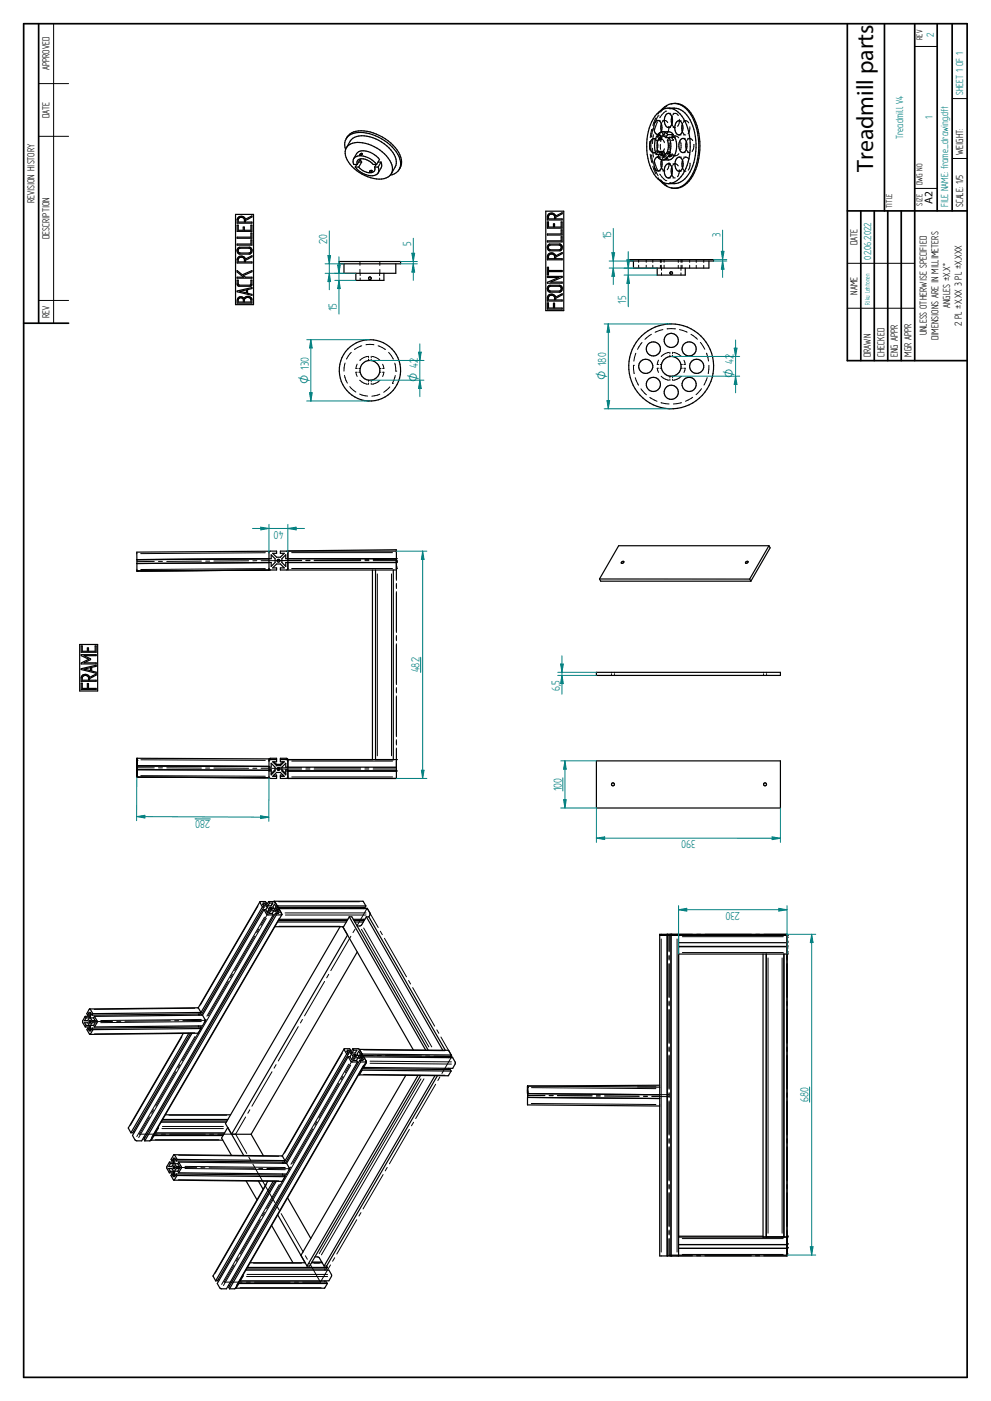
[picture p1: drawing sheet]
<svg xmlns="http://www.w3.org/2000/svg" width="420mm" height="594mm" viewBox="0 0 420 594" stroke-linecap="round" stroke-linejoin="round" font-family="sans-serif">
<g fill="none" stroke="#000" stroke-width=".72">
<path d="M10 10.1h400v574h-400zM16.4 10.1v127M359.2 10.1v142.8h50.8M375 10.1v79.3M387.8 10.1v142.8M397.3 10.1v79.3M403.7 10.1v79.3M359.2 89.4h50.8M365 89.4v63.5M370.7 89.4v63.5M376.4 89.4v63.5M382.1 89.4v63.5"/>
<path d="M10 137.1h19.1"/>
</g>
<g fill="none" stroke="#000" stroke-width=".42">
<path d="M22.7 10.1v127M387.9 19.7h9.4M16.4 35.5h12.7M16.4 57.8h12.7M403.7 41.8h6.3M387.9 79.9h9.4M403.7 67.2h6.3M359.2 111.7h28.6M16.4 127.4h12.7M359.2 130.7h28.6M65.4 238.1h-7.3M67.2 238.1h1.7"/>
<path d="M85.4 237.9l-14.7 .2M87.2 237.9h1.7M105.4 237.8l-14.7 .1M108.9 237.8h-1.7M112.5 234.4l-52.9 .4M118.1 237.7l-7.4 .1M118.1 237.7h9.8M123.7 234.3h42.7M127.9 237.6l-9.8 .1M129.7 237.7h1.7M131.4 237.6h-1.7M133.2 237.7h19.8"/>
<path d="M152.9 237.3l-19.7 .3M154.7 237.3h1.7M154.7 237.7h1.7M158.2 237.3l9.9-.1v8.9M158.2 237.7h9.9M112.5 241.1l-52.8 .4M112.5 241.7l-52.8 .4M123.7 241.1h42.7M160 243.4v77.1M166 243.4v77.1M168.1 240.5h.1M168.1 247.4v2.2"/>
<path d="M168.1 250.9v17.3M168.1 269.5v2.2M168.1 273v17.3M168.1 291.6v2.2M168.1 295.1v17.3M168.1 313.7v2.2M168.1 317.2v8.9h-9.9M58.1 325.6h7.3M59.7 328.9l52.8 .3M59.7 329.5l52.8 .3M59.7 322.2l52.8 .2M67.2 325.6h1.7"/>
<path d="M70.7 325.6l14.7 .1M87.2 325.7h1.7M90.7 325.7l14.7 .1M107.2 325.8h1.7M110.7 325.8h7.4M114.7 321.8v.2M118.1 325.9l9.8 .2M121.4 321.8v.2M123.7 322.1h42.8M123.7 322.7h42.8M123.7 329.5h42.8M127.9 325.6l-9.8 .1"/>
<path d="M129.7 326.1h1.7M129.7 325.6h1.7M133.2 326.1h19.7M133.2 325.6h19.8M154.7 326.1h1.7M154.7 325.6h1.7M158.2 325.6h9.9M107.9 397l-8.4 14.6M109.4 384.2l-24.4 41.9M109.7 394l-.9 1.5M112.1 388.9l-24.4 42M112.9 389.4l-54.1 93"/>
<path d="M118.1 382.4h34.3M118.2 392.8h25.9M118.4 389.4l-54.1 93M120.9 387.1h34.3M121 388h34.2M122.4 385.1h-7.5l-4.3 7.3M124.2 385.1h1.7M127.7 385.1h15.1M144.7 385.1h1.6M148.1 385.1h7.6M148.8 397l-8.5 14.6M150.5 394l-.9 1.5"/>
<path d="M153.2 394.1l28.6 49.8M154.2 393.5l28.8 50.4M155.7 385.1l-4.3 7.4M155.7 385.1l4.7 8.2M161.2 394.9l.9 1.4M163 397.9l9.3 16.3M280.3 396.3v.1M280.3 398.2v132.7M283.7 396.6h50M287.1 396.3v.1M287.1 398.2v132.7M289.3 397.2h42.8"/>
<path d="M293.6 396.2h-9.9v7.4M295.4 396.2h1.7M298.9 396.2h19.7M320.3 396.2h1.8M323.9 396.2h9.8v7.4M333.7 396.8h.1M96.8 416.2l-8.5 14.5M98.6 413.1l-.9 1.5M137.6 416.2l-8.5 14.6M139.4 413.2l-.9 1.4M173.2 415.8l.9 1.5M175 418.8l9.3 16.3"/>
<path d="M283.7 405v2.1M283.7 408.5v14.6M289.3 403.9h42.8M325.6 406.2v116.7M331.6 406.2v116.7M333.7 405.1v2M333.7 408.6v14.4M47.7 433.1l-9.6 .1M49.5 433.1h1.7M72.2 432.8l-19.2 .2M75.7 432.8h-1.7M77.1 439.6l-21.8 37.6"/>
<path d="M82.6 427.5l-42.6 .5M82.6 438l-42.6 .4M82.7 439.5l-24.7 42.4M85.2 435.2l-.2 .3M85.3 432.3l-42.6 .5M85.3 433.2l-42.6 .4M85.6 435.3l-8.4 14.6M87.2 432.7l-9.7 .1M87.4 432.3l-.8 1.4M126.4 435.3l-8.4 14.6M128.2 432.3l-.8 1.5M185.2 436.7l.9 1.5"/>
<path d="M186.9 439.7l4.7 8.2M283.7 424.5v2.1M283.7 428v14.5M333.7 424.5v2M333.7 428v14.4M74.5 454.5l-8.5 14.5M76.3 451.4l-.9 1.5M115.3 454.5l-8.5 14.6M117.1 451.5l-.9 1.4M143.7 459.4l-8.5 14.7M145.1 446.5l-24.5 42.5M145.4 456.4l-.8 1.5"/>
<path d="M147.9 451.3l-24.5 42.4M148.7 451.7l-54 93.4M154.1 451.7l-53.9 93.4M154.1 455.6l34.5 .4M154.1 445.2l34.6 .3M156.9 450l34.5 .3M156.9 450.9l34.5 .3M158.2 447.6l-7.6-.1-4.3 7.4M159.9 447.6h1.8M163.4 447.7l15.3 .1M178.5 457.5l-43.2 74.1M179.7 457.5l-43.4 74.6"/>
<path d="M180.5 447.8h1.7M184 447.8l7.6 .1M184.7 459.8l-8.5 14.5M186.5 456.7l-.9 1.5M191.6 447.9l-4.2 7.3M283.7 443.9v2.1M283.7 447.4v14.5M333.7 443.9v2.1M333.7 447.4v14.5M63.4 473.6l-4.3 7.3h7.5M65.1 470.6l-.8 1.4M68.7 478.6h26"/>
<path d="M68.9 477.7h25.8M71.6 472.9h24.5M104.1 473.6l-4.2 7.3M105.9 470.6l-.8 1.5M132.6 478.7l-8.5 14.6M134.3 475.6l-.8 1.5M173.6 478.9l-8.5 14.6M175.3 475.9l-.8 1.5M223.7 461.2h.1M225.3 467.9l52.8 .5M225.3 461.2l52.8 .4M231 464.5h-7.3l7.3 .1"/>
<path d="M232.8 464.6h1.7M234.5 464.5h-1.7M236.3 464.6l14.7 .2M251 464.4l-14.7 .1M252.8 464.4h1.7M252.8 464.8h1.7M256.3 464.8l14.7 .1M271 464.2l-14.7 .1M272.8 464.2h1.7M272.8 464.9l1.7 .1M276.3 465h7.4M278.1 460.9h-7.8"/>
<path d="M283.7 463.3v2.1M283.7 466.8v14.6M283.7 464.2h-7.4M333.7 463.4v2M333.7 466.8v14.5M65.9 483.3h26.9M68.5 480.9h1.6M71.9 480.9h15.1M73.8 495l9.6 .2M75.7 489.9l42.5 .4M78.4 494.6l42.5 .5M78.4 495.5l42.5 .5"/>
<path d="M85.2 495.2h1.7M88.7 495.2l19.2 .2M88.9 480.9h1.7M92.3 480.9h7.6M99.9 480.9l4.7 8.2M105.5 490.7l.8 1.4M107.2 493.7l9.4 16.3M109.7 495.4h1.7M113.2 495.5l9.6 .1M120.9 498l-.2 .3M121.5 497.9l-8.5 14.7M123.2 494.9l-.8 1.4"/>
<path d="M162.4 498.1l-8.5 14.5M164.2 495l-.9 1.5M283.7 482.7v2.2M283.7 486.2v14.6M333.7 482.8v2M333.7 486.3v14.4M75.6 500.3l42.6 .4M110.4 517.1l-8.5 14.7M112.1 514.1l-.8 1.5M112.9 502.3l-21.7 37.6M117.5 511.6l.8 1.5M118.4 502.3l-24.4 42.3"/>
<path d="M119.2 514.6l9.4 16.3M151.3 517.2l-8.5 14.6M153 514.2l-.8 1.4M283.7 502.2v2.1M283.7 505.7v14.5M333.7 502.2v2M333.7 505.7v14.5M99.3 536.4l-4.3 7.3h7.6M101 533.3l-.8 1.5M107.5 535.6h20.3M129.5 532.5l.8 1.5M131.2 535.5l4.6 8.2"/>
<path d="M133.1 535.6h2.4M140.1 536.4l-4.3 7.3M141.9 533.3l-.9 1.5M283.7 525.1v7.4h9.9M283.7 532.2h9.8M283.7 521.6v2.1M289.3 531.9h42.8M289.3 525.2h42.8M295.3 532.2h1.7M295.4 532.5h1.7M298.8 532.2h19.7M298.9 532.5h19.7"/>
<path d="M320.3 532.2h1.7M320.3 532.5h1.8M323.8 532.2h9.9M333.7 524.8h.1M333.7 531.6h.1M333.7 521.6v2M333.7 525.1v7.4h-9.8M101.8 546h34.3M104.4 543.7h1.7M104.5 541.3h34.4M104.7 540.4h34.2M107.9 543.7h15.1"/>
<path d="M124.8 543.7h1.7M128.3 543.7h7.5"/>
</g>
<g fill="none" stroke="#000" stroke-width=".51">
<path d="M58 237.3l.1 4.8 55.9-.4v-3.2M114 236.9v-3.2l-56 .4v3.2M114 236.9v1.6M114 234.3l.7-.6h2.6v.9h-1.7l1.7 1.7h1.6l1.6-1.7h-1.6v-.9h2.5l.6 .6M114 236.9l-56 .4M114 238.5l-56 .5M114 236.9h1v-1.6l1.6 1.6v1.6l-1.6 1.7v-1.7h-1M122 233.7h46.1v7.5M168 233.7v-.6l-46 .5v8.1h46.1M168.1 237.9v2.6M168.1 236.9h-46.9v-1.6l-1.7 1.6v1.6l1.7 1.7v-1.7h46.9M114 241.1l.7 .6h2.6v-.9h-1.7l1.7-1.6h1.6l1.6 1.6h-1.6v.9h2.5l.6-.6"/>
<path d="M157.9 241.7v80.4h-35.9M159.2 241.7v80.4h.8M166.8 241.7v80.4M58 323.1v4.9v-1.6M58 321.5v3.3v-1.7M58.1 328.9v.6M58.1 323.1l-.1 6.4v-2.5M58.1 321.5v2.6zM58.1 324.9l-.1 1.2zM58.1 326.4l55.9 .2M58.1 321.5l55.9 .3v8l-56-.3v-3.1M58.1 321.5v3.3l55.9 .2"/>
<path d="M114 325.3h1v-1.6l1.6 1.6v1.6l-1.6 1.7v-2.2h-1M114 322.2l.7-.7h2.6v1.5h-1.7l1.7 1.7M114 326.9h1M116.2 328.7h1.1v1.4h-2.6l-.7-.6M116.2 323l1.1 1.1M116.6 326.4l-1.6 1.6M117.3 324.7h1.6M117.3 322.1h-2.6l-.7 .6M117.3 329.2h-1.7l1.7-1.6h1.6l1.6 1.6h-1.6M117.3 324.1h1.6M117.3 324.1v.6M117.5 325.8l.6 .3 .5-.3"/>
<path d="M117.6 325.8l.5-.3 .5 .3M118.6 325.8a.59 .59 0 0 1-.5 .9 .59 .59 0 0 1-.5-.9M118.9 322.1h2.5l.6 .6M118.9 324.1v.6M119.5 326.4l1.7 1.6M120 328.7h-1.1v1.4h2.5l.6-.6M120 323l-1.1 1.1M122 322.2l-.6-.7h-2.5v1.5h1.6l-1.6 1.7M122 322.1v4.8h46.1h-46.9M122 326.9v3.2M122 330.1h46.1M166 322.1h.6"/>
<path d="M168.1 322.1h-46.1M168.1 322.7v2.6h-46.9v-1.6l-1.7 1.6v1.6l1.7 1.7v-2.2h.8M168.1 326.1v4M110.2 382.4l-26.2 45M110.2 382.4l1.1 2.2M110.2 382.4l2.4-.1 .3 .6M111.3 384.6l-26.1 44.7M111.3 384.6h.7M111.9 385.7h.7M111.9 385.7l-26 44.8M111.9 385.7l1.3 2.1 2.6 .2M112 384.6l-26.7 45.9"/>
<path d="M112.9 382.9h-1.3l2 1.2M112.9 382.9l-.3 .6M113.4 384.6l-2.1-1.2 .7 1.2M113.4 384.6l-.8 1.2M113.4 384.6l.6 1.1-.7 1.2-.7-1.2M113.9 382.3l2.6 .2 1.3 2.1M113.9 382.3l-.9 1.5M113.9 382.3l.4 .6M114.3 382.9h1.3l-.7 1.2h-1.3M114.3 382.9l-.7 1.2M114.3 384.9h.7l.4 .6h-.7zM115.4 387.3l.4 .7"/>
<path d="M115.8 388l-55.7 95.8-2.4-.1-1.5-2.2 25.2-43.4M116 382.3l.4-.1 1.2 2h37.5M116.1 386.2l2 1.1h-1.3M116.1 386.2h-1.3l-.7 1.1h1.3M116.1 386.2l-.7 1.1M116.2 382.2h37.6l1.3 2M116.5 393h29.2M116.8 387.3l-55.8 95.8 .4 .7M116.8 387.3l.3 .7M117 386h.6M117.1 384.6l-.7-1.2-.7 1.2 .6 1.1M117.1 384.6l-.7 1.1"/>
<path d="M117.1 384.6h.7M117.1 388l-55.7 95.8M117.7 391h29.1M117.7 385.7l.7 1.2-2.1-1.2M117.7 385.7h.7M117.7 385.7l-.3 .6M117.8 384.6l-.9 1.5M118.1 390.3h29.1M118.2 385.3l-.2 .4M118.2 385.3l1.3 2.5-2.4 .2M118.2 385.3h37.6l1.1 2.1-.5 1.4M118.4 389.8h29.1"/>
<path d="M119.3 387.1v.2M119.5 387.8l-55.7 95.8-2.4 .2M144.2 393l-48.6 83.4 2.6 4.6M145.3 393l2.1 3.5-49.2 84.5M148.1 388.8h1.1l32.3 56.5M148.1 388.8l32.4 56.5M148.1 388.8l-2.6 4.5 29.8 51.9M149.8 389.8h4.9M150.1 390.3h4.3M150.5 391h3.6M154.1 384.8v.5M154.1 389.8v.5"/>
<path d="M155.1 384.2l-.3 .6h-37.2M155.3 388.8h1.1M155.3 388.8l32.4 56.5M155.3 388.8l-2.1 3.6-1.8 .3M156.4 388.8l32.4 56.6M280.6 396.5l2.3 .1M282.9 396.2v136.4h-3.2v-68.4M283.1 396.6h1.1M284.5 396.2v136.4h3.2M286.8 396.5l-2.3 .1M287.1 396.5h.6M287.7 396.2v136.4"/>
<path d="M287.7 399.7h46M333.7 396.5h-54h.6M151.5 403.7l-45 77.3M287.7 401.3h46v1.7M287.7 401.4h46M287.7 404.6h46M323.5 404.6v119.9M324.9 404.6v119.9M332.4 404.6v119.9M333.7 404.2v120M36.1 431l.4 .6M36.1 431l-1.1 2.4 1.2 2.1"/>
<path d="M36.2 435.5h1.6M36.5 431.6h1.3M36.5 431.6l-.6 1.2h1.3l.6-1.1M36.5 434.8h1.3M36.5 434.8l-.3 .7M36.5 434.8l-.6-1.1h1.3l.6 1.1M37.2 430.5h.6M37.2 430.5l.6-1.2v2.4M37.2 436l-.4 .6 1.3 2 1.3-2M37.2 436h.6M37.8 430.9l-1.7 .1M37.8 434.8l.1 2.4-.7-1.2"/>
<path d="M38.4 434.8l.6-1.1h1.4l-.7 1.1M38.4 434.8v2.4l.7-1.2M39 430.5l-.7-1.2 .1 2.4M39.1 436l45.7-.5 .4 .6M39.1 436l.3 .6M39.4 429.8l-1.4-2-1.2 2 .4 .7M39.4 429.8l-.4 .7M39.7 434.8l.4 .7M39.7 431.6l-1.3 .1M39.8 434.8h-1.4M40 431l1.2 2-1.1 2.5M40 431l-.3 .6 .6 1.2h-1.3l-.6-1.1"/>
<path d="M77.7 438.2l-23.3 40 1.1 2.1M80.1 438.2l-24.6 42.1M80.8 438.1l-24.5 42.2h-.8M84 427.4l-45.9 .4M84 427.4l1.2 1.9M84.2 430v.5M84.2 435v.5M84.8 430l-.3 .5M84.8 430l-45.8 .5M85.2 436.1l-45.8 .5M85.2 429.3l-.4 .7M85.2 436.1l-1.3 2-45.8 .5"/>
<path d="M85.2 429.3l-45.8 .5M85.9 430.5l-45.9 .5M85.9 430.5l1.1 2-1.1 2.5-45.8 .5M145.9 444.9l1.1 2M145.9 444.8l-26.2 45.4M145.9 444.9l2.4-.2 .3 .6M147 446.9l-26.8 46.4M147 446.9h.7M147.6 448.1l-26.1 45.2M147.6 448.1l1.5 2.2h2.5M147.7 446.9l-26.8 46.4M147.7 446.9l-.7-1.2 2.1 1.2"/>
<path d="M148.6 445.3l-.3 .6M148.6 445.3h-1.3l2 1.2h1.3l.7-1.2h-1.4M149.1 446.9l.6 1.2-.6 1.2-.7-1.2h-.8M149.1 446.9l-.7 1.2M149.6 444.7l.3 .6M149.6 444.7l-.8 1.5M149.6 444.7l2.7 .2 1.2 2M149.9 445.3l-.6 1.2M151.2 449.7l.4 .6M151.6 450.3l-55.6 96.2h-2.4l-1.5-2.2 25-43.4M151.8 448.5l-.7 1.2M151.8 448.5h-1.3l-.7 1.2h1.4"/>
<path d="M151.8 448.5l2 1.2h-1.3M152.1 448.1l2 1.2-.7-1.2M152.4 445l37.6 .4 1.3 2M152.5 445.2l1 1.8M152.5 449.7l.4 .6M152.5 449.7l-55.5 96.2 .3 .6M152.8 446.9h.7M152.8 446.9l-.7-1.2-.7 1.2 .7 1.2M152.8 446.9l-.7 1.2M152.9 450.3l-55.6 96.2M153.3 453.5l.2 .3M153.4 448.1h.8l1.1 2"/>
<path d="M153.4 448.1l-.3 .6M153.5 446.9l-.8 1.5M153.5 447l-.3 .6 37.7 .4 .4-.6M153.5 453.8l-1 1.8-.4 .1M153.5 447l37.8 .4M153.5 453.2l37.4 .3 .4 .7M153.5 453.8l37.8 .4M154 452.3l.2 .3M154.2 448.2l37.7 .3 1.2 2.1-1.2 2.4-37.7-.4 1.1-2.4zM155.2 450.2l-55.5 96.2-2.4 .1M155.3 450.1l-2.4 .2M172 456l-44.4 76.3"/>
<path d="M177.2 456l-47 80.8M178.3 456l-47 80.8h-1.1M184.4 456.1l-47 80.7M185.5 456.1l-47 80.7M190.2 453v.5M190.3 448l-.1 .5M191.3 454.2l-1.4 2-37.7-.4M56.6 479.7l.4 .3M67.1 477.9l-1.1 2.5M68.3 475.8h27.6M68.6 475.3h27.6M69 474.7h27.6"/>
<path d="M70.1 472.7h27.7M223.6 465.3l56.1 .5M223.7 460.5v2.1M223.7 460.5l-.1 8 56.1 .5M223.7 460.5l56 .5M223.7 463.1l-.1-2.6v3.2v-1.6l.1 1.6 56 .5M279.7 460.2l-56 .3M279.7 461v3.2M279.7 461v-64.8h54v136.4h-46M60.9 482.3l.5 .2M63.9 483.5h30.5M65.2 481.2l.1 .3"/>
<path d="M65.3 481.5h29.3M65.3 481.5l-1.2 2M65.4 480.9h29.6M65.8 480.1l.2 .3M66 480.4h29.3M71.8 497.3h1.7M71.8 492.8l-1.1 2.1 1.1 2.4M71.8 492.8h1.7M71.8 492.8l.4 .6M72.2 496.7h1.3M72.2 496.7l-.4 .6M72.2 493.4h1.3"/>
<path d="M72.9 497.8l-.4 .7 1.2 1.9 1.4-1.9M72.9 495.5l.6 1.1M72.9 497.8h.6M72.9 495.5h-1.4l.7 1.2M72.9 492.3l.7-1.2-.1 2.4-.6 1.1h-1.4l.7-1.2M72.9 492.3h.6M73.5 496.6v2.4l-.6-1.2M73.8 489.6l45.9 .6M73.9 489.6l-1.4 2 .4 .7M73.9 489.6l1.2 2M74 496.6l.7-1.1h1.4l-.7 1.2M74 496.6h1.4"/>
<path d="M74 496.6v2.4l.7-1.2M74.1 493.5h1.3M74.7 497.8l45.8 .5 .3 .7M74.7 497.8l.4 .7M74.8 492.3l-.7-1.2v2.4M75.1 498.5l45.7 .5M75.1 491.6l45.7 .5M75.1 491.6l-.3 .7M75.4 496.7l.3 .6M75.8 492.8l-.4 .6 .7 1.2h-1.4l-.6-1.1M75.8 492.8l1.1 2.4-1.2 2.1M75.8 492.8l45.7 .5"/>
<path d="M98.1 489.9l-4.2-7.3 2.7-4.5 6.7 11.9M98.2 481h8.3M106.5 481l5.2 9.1M119.7 490.2l1.1 1.9M119.8 492.8v.5M119.8 497.8v.5M120.8 492.1l-.3 .7-45.7-.5M120.8 499l-1.3 2-45.8-.6M121.5 493.3l1.1 2.1-1.1 2.4-45.8-.5M104.4 500.8l4.6 8M109.6 500.8l1.9 3.5M113.5 500.9l-23.1 40.1 1 2.1"/>
<path d="M115.1 519.6l9.1 15.9M115.8 500.9l-24.4 42.2M116.5 500.9l-24.3 42.2h-.8M117.7 515.1l12.5 21.7M121.9 507.9l9.9 17.3M104.2 538.6h35.2l1.2 2.4-1.2 2.1h-37.5M104.9 537.4h33.9M106 535.5h23.4M129.2 535.2l-.2 .3M132.1 535.5h4.5M132.2 535.2h4.2M133.5 533l1.8 .2 2.1 3.6"/>
<path d="M137.4 536.8h1.1M137.8 538.1v.5M138.5 536.8l.3 .6M138.8 537.4l-.4 .7h-33.9M282.9 532.5h1.6M287.7 524.6h46M287.7 529.4h46M287.7 527.7h46M287.7 524.2h35.8M324.9 524.5h7.5M333.7 524.2v6.7M333.7 524.2v.6"/>
<path d="M333.7 531.6v.6M92.5 542.5l.5 .3M96.9 545l.4 .3M101.1 544l.2 .3M101.3 544.3l-1.5 1.9M101.3 544.3h37.5M101.3 543.6h37.1l.4 .7M101.8 542.8l.1 .3M103 540.6l-1.1 2.5M137.8 543.1v.5M138.8 544.3l-1.3 1.9h-37.6"/>
<circle cx="118.1" cy="237.8" r=".59"/>
<circle cx="38.1" cy="433.2" r=".5"/>
<circle cx="150.7" cy="447.5" r=".5"/>
<circle cx="73.8" cy="494.9" r=".49"/>
</g>
<g fill="#000">
<circle cx="58" cy="239" r=".25"/>
<circle cx="58" cy="237.3" r=".25"/>
<circle cx="122" cy="236.9" r=".25"/>
<circle cx="122" cy="238.5" r=".25"/>
<circle cx="168.1" cy="238.5" r=".25"/>
<circle cx="168.1" cy="237.9" r=".25"/>
<circle cx="168.1" cy="236.9" r=".25"/>
<circle cx="58.1" cy="242.1" r=".25"/>
<circle cx="114" cy="241.7" r=".25"/>
<circle cx="168.1" cy="241.1" r=".25"/>
<circle cx="58" cy="329.5" r=".25"/>
<circle cx="58" cy="322.4" r=".25"/>
<circle cx="58.1" cy="324.8" r=".25"/>
<circle cx="58.1" cy="329.5" r=".25"/>
<circle cx="114" cy="326.6" r=".25"/>
<circle cx="122" cy="322.1" r=".25"/>
<circle cx="122" cy="330.1" r=".25"/>
<circle cx="122" cy="326.9" r=".25"/>
<circle cx="168.1" cy="326.9" r=".25"/>
<circle cx="168.1" cy="322.1" r=".25"/>
<circle cx="117.6" cy="384.2" r=".25"/>
<circle cx="279.7" cy="396.5" r=".25"/>
<circle cx="279.7" cy="396.6" r=".25"/>
<circle cx="280.6" cy="396.6" r=".25"/>
<circle cx="282.2" cy="396.6" r=".25"/>
<circle cx="282.9" cy="396.6" r=".25"/>
<circle cx="282.9" cy="396.2" r=".25"/>
<circle cx="282.9" cy="396.5" r=".25"/>
<circle cx="284.3" cy="396.6" r=".25"/>
<circle cx="284.5" cy="396.5" r=".25"/>
<circle cx="284.5" cy="396.6" r=".25"/>
<circle cx="284.5" cy="396.2" r=".25"/>
<circle cx="285.1" cy="396.6" r=".25"/>
<circle cx="286.8" cy="396.5" r=".25"/>
<circle cx="286.8" cy="396.6" r=".25"/>
<circle cx="287.7" cy="396.6" r=".25"/>
<circle cx="333.7" cy="396.5" r=".25"/>
<circle cx="333.7" cy="396.6" r=".25"/>
<circle cx="333.7" cy="397.4" r=".25"/>
<circle cx="333.7" cy="399.4" r=".25"/>
<circle cx="333.7" cy="399.1" r=".25"/>
<circle cx="333.7" cy="399.7" r=".25"/>
<circle cx="287.7" cy="401.4" r=".25"/>
<circle cx="333.7" cy="401.4" r=".25"/>
<circle cx="333.7" cy="403.7" r=".25"/>
<circle cx="333.7" cy="404.2" r=".25"/>
<circle cx="333.7" cy="402" r=".25"/>
<circle cx="333.7" cy="401" r=".25"/>
<circle cx="333.7" cy="403.6" r=".25"/>
<circle cx="333.7" cy="404.5" r=".25"/>
<circle cx="333.7" cy="404.6" r=".25"/>
<circle cx="153.2" cy="447.6" r=".25"/>
<circle cx="223.7" cy="463.7" r=".25"/>
<circle cx="223.7" cy="463.1" r=".25"/>
<circle cx="223.7" cy="465.3" r=".25"/>
<circle cx="282.9" cy="532.5" r=".25"/>
<circle cx="284.5" cy="532.5" r=".25"/>
<circle cx="323.5" cy="524.6" r=".25"/>
<circle cx="333.7" cy="529.4" r=".25"/>
<circle cx="333.7" cy="524.5" r=".25"/>
<circle cx="333.7" cy="532.2" r=".25"/>
<circle cx="333.7" cy="524.2" r=".25"/>
<circle cx="333.7" cy="529" r=".25"/>
<circle cx="333.7" cy="527.7" r=".25"/>
<circle cx="333.7" cy="527.4" r=".25"/>
</g>
<path d="M333.7 396.2h12.2M344.1 396.2l.6 3.5h-1.2zM343.2 460.9v6.5M333.7 532.2h12.2" fill="none" stroke="#008080" stroke-width=".42"/>
<path d="M344.1 396.2l.6 3.5h-1.2z" fill="#008080"/>
<path d="M343.5 528.7h1.2l-.6 3.5z" fill="none" stroke="#008080" stroke-width=".42"/>
<path d="M343.5 528.7h1.2l-.6 3.5z" fill="#008080"/>
<path d="M287.7 385.8l3.5-.6v1.2zM287.7 384v20.6M333.7 384v20.6M344.1 396.2v136" fill="none" stroke="#008080" stroke-width=".42"/>
<path d="M287.7 385.8l3.5-.6v1.2z" fill="#008080"/>
<path d="M330.2 385.2l3.5 .6-3.5 .6z" fill="none" stroke="#008080" stroke-width=".42"/>
<path d="M330.2 385.2l3.5 .6-3.5 .6z" fill="#008080"/>
<path d="M58 329.5l-.1 18.5M114 329.8v18.5M58 346.3l3.4-.6v1.2zM82.7 347.2l6.5 .1M287.7 385.8h46" fill="none" stroke="#008080" stroke-width=".42"/>
<path d="M58 346.3l3.4-.6v1.2z" fill="#008080"/>
<path d="M110.5 345.9l3.5 .6-3.5 .6z" fill="none" stroke="#008080" stroke-width=".42"/>
<path d="M110.5 345.9l3.5 .6-3.5 .6z" fill="#008080"/>
<path d="M168.1 233.7h12.9M179.2 233.7l.6 3.5h-1.2zM178.4 278.7v6.4M168.1 330.1h12.9M58 346.3l56 .2" fill="none" stroke="#008080" stroke-width=".42"/>
<path d="M179.2 233.7l.6 3.5h-1.2z" fill="#008080"/>
<path d="M178.6 326.6h1.2l-.6 3.5z" fill="none" stroke="#008080" stroke-width=".42"/>
<path d="M178.6 326.6h1.2l-.6 3.5z" fill="#008080"/>
<path d="M110.6 223.5l3.4 .6-3.4 .6zM114 222.4v11.9M122 222.4v11.9M179.2 233.7v96.4" fill="none" stroke="#008080" stroke-width=".42"/>
<path d="M110.6 223.5l3.4 .6-3.4 .6z" fill="#008080"/>
<path d="M122 224.1l3.6-.6v1.2z" fill="none" stroke="#008080" stroke-width=".42"/>
<path d="M122 224.1l3.6-.6v1.2z" fill="#008080"/>
<path d="M130 144h26.8M131.8 144l.6 3.6h-1.2zM130 170h26.8M107.1 224.1h22" fill="none" stroke="#008080" stroke-width=".42"/>
<g fill="none" stroke="#000" stroke-width=".42">
<path d="M152.6 110.9v1.6M152.6 114.2v1.7M152.7 115.9v1M152.7 117.9v1M156.3 118h.1M157.4 118h.1M161 117.9v1M161 110.9v1.6M161 114.3v2.6M146.1 159.2l1.2 3.3M146.3 153.9l-.5 3.5M148.9 149.4l-2 2.9"/>
<path d="M151.4 154.4l-.5 1.8h.6M151.4 157.8h-.5l.5 1.8M152.1 157.8h.6M152.1 156.2h.6M153.4 146.6l-3.1 1.6M155.2 146.2h3.3M155.9 151.2l-1.6 .4-1.7 1.2M156.3 151.1v.5M156.3 152.3v.6M157.4 151.1v.6M157.4 152.3v.6M157.8 151.2l1.5 .4 1.8 1.2"/>
<path d="M160.3 146.6l3.1 1.6M161 157.8h.5M161 156.2h.5M162.2 157.8h.6l-.6 1.9M162.2 154.5l.6 1.7h-.6M164.8 149.4l2 2.9M167.4 154l.4 3.4M167.6 159.2l-1.2 3.3M167.8 157.4h.1M148.3 163.9l2.6 2.4M152.5 167.1l3.4 .9M152.5 161.2l1.8 1.3 1.5 .4"/>
<path d="M156.3 161.2v.5M156.3 162.4v.6M157.4 161.2v.6M157.4 162.5v.5M161 167.2l-3.4 .8M161.1 161.2l-1.8 1.3-1.5 .4M165.3 164.1l-2.6 2.2M166.4 162.5h.1"/>
</g>
<g fill="none" stroke="#000" stroke-width=".51">
<path d="M146.8 58.9a7.5 7.5 0 0 1 8.4-2.5 19.1 19.1 0 0 1 14.3 11.1 4.9 4.9 0 0 1-4.1 6.8M146.8 58.9a5.2 5.2 0 0 0-.3 4.5M146.8 58.9a6.6 6.6 0 0 1 7.5-3.4 19.4 19.4 0 0 1 15.6 11.2l.3 2.8-1 2.4M146.9 62.7a6.4 6.4 0 0 1 6.9-2.1 15.6 15.6 0 0 1 12.6 10.3 4.6 4.6 0 0 1-5.7 5.1 16.3 16.3 0 0 1-14.2-10.1v-2.5M146.9 62.7l-.4 .7M146.9 62.7a6.9 6.9 0 0 1 4.3-4.8 15.7 15.7 0 0 1 16.7 9.6 6.5 6.5 0 0 1-2 6.2M149.9 67.3a4.4 4.4 0 0 1 2.8-3.2 8.8 8.8 0 0 1 8.2 3.5l-1.2 2.1M150.6 70.8a8.4 8.4 0 0 0 8.8 3.3l.9-.7M150.6 70.8h1.5M151.3 69.7l-.7 1.1M152 68.7h1.3M152.7 65.3l.8-.3a.47 .47 0 0 1-.2 .7 .47 .47 0 0 1-.7-.2z"/>
<path d="M153.3 68.7l-.6-1.1-1.2 2.1M153.3 68.7l-1.2 2.1M156.8 72.5l.8-.3a.49 .49 0 0 1-.2 .7 .49 .49 0 0 1-.7-.3zM158.8 70.8a1.92 1.92 0 0 1-.5 2.1 1.92 1.92 0 0 1-2.1 .3l-2.3-.8-1.8-1.6M158.8 70.8h1.5M159.5 69.7l-.7 1.1M159.7 69.7a8.5 8.5 0 0 0-8.8-3.3 2.34 2.34 0 0 0-.9 3.3h1.5M159.7 69.7h-1.5a5.3 5.3 0 0 0-6.4-1.9 1.62 1.62 0 0 0-.3 1.9M160.2 68.7h1.3M160.3 70.8l.3 1.4-.3 1.2M161.5 68.7l.3 1.9-1.4 2.7M161.5 68.7l-1.2 2.1"/>
<path d="M143.8 110.9h26v1h-26zM145.8 111.9v4h22v-4M162.8 115.9v3h-11.9v-3"/>
<circle cx="156.8" cy="118" r=".58"/>
<circle cx="156.8" cy="157" r="13"/>
<circle cx="156.8" cy="157.1" r="4.2"/>
</g>
<path d="M131.8 144l.6 3.6h-1.2z" fill="#008080"/>
<path d="M131.2 166.5h1.2l-.6 3.5z" fill="none" stroke="#008080" stroke-width=".42"/>
<path d="M131.2 166.5h1.2l-.6 3.5z" fill="#008080"/>
<path d="M169.8 111.9h7.2M169.8 110.9h7.2M175.2 111.9l.6 3.5h-1.2zM131.8 144v26" fill="none" stroke="#008080" stroke-width=".42"/>
<path d="M175.2 111.9l.6 3.5h-1.2z" fill="#008080"/>
<path d="M174.6 107.4h1.2l-.6 3.5z" fill="none" stroke="#008080" stroke-width=".42"/>
<path d="M174.6 107.4h1.2l-.6 3.5z" fill="#008080"/>
<path d="M137.8 111.9h8M137.8 115.9h8M139 108.4h1.2l-.6 3.5zM175.2 101v17.9" fill="none" stroke="#008080" stroke-width=".42"/>
<path d="M139 108.4h1.2l-.6 3.5z" fill="#008080"/>
<path d="M139.6 115.9l.6 3.5h-1.2z" fill="none" stroke="#008080" stroke-width=".42"/>
<path d="M139.6 115.9l.6 3.5h-1.2z" fill="#008080"/>
<path d="M139.6 97.9v25M141.9 118.9h9M141.9 115.9h9M143.7 118.9l.6 3.5h-1.2z" fill="none" stroke="#008080" stroke-width=".42"/>
<path d="M143.7 118.9l.6 3.5h-1.2z" fill="#008080"/>
<path d="M143.1 112.4h1.2l-.6 3.5z" fill="none" stroke="#008080" stroke-width=".42"/>
<path d="M143.1 112.4h1.2l-.6 3.5z" fill="#008080"/>
<path d="M143.7 108.9v24.3M156.8 152.8h22.9M156.8 161.2h22.9M178 161.2l.6 3.5h-1.2z" fill="none" stroke="#008080" stroke-width=".42"/>
<path d="M178 161.2l.6 3.5h-1.2z" fill="#008080"/>
<path d="M177.4 149.3h1.2l-.6 3.5z" fill="none" stroke="#008080" stroke-width=".42"/>
<path d="M177.4 149.3h1.2l-.6 3.5z" fill="#008080"/>
<path d="M256.2 137.4h28.4M257.9 137.4l.6 3.5h-1.2zM178 145.8v22.4M256.2 173.3h28.4" fill="none" stroke="#008080" stroke-width=".42"/>
<g fill="none" stroke="#000" stroke-width=".42">
<path d="M276.3 54.9l-.6 3.5M276.9 54.4l-.7 3.7M277.1 57.1l-.5 3.8M277.2 58.8h1M277.9 59.1l.6 .7M278.1 50l-1.3 3.2M278.7 57.8l.3 .3 .4-.2M278.7 57.9l.3 .4M278.8 51.6l-1.3 3.6M278.9 57.1h1M278.9 51.1h1M278.9 57.1h.1"/>
<path d="M279 49.1h.1M279 49.1l-1.5 3.5M279 57.4h.1M279.2 57l-.3 .1M279.7 57.3h-.6M279.7 57.3l.3 .5M279.7 57.3l.1 .2M279.8 57.5h.1M280 56.5l-.5 .4M280 47l-1 1.4M280.1 58.8h-.9l.3 .4M280.1 58.8l1.2 .7 .4 1"/>
<path d="M280.1 58.8l-1.1 .7-.4 1.1M280.2 56l-.1 .2M280.4 58.9l-.3 1.1M280.4 55.6l.9 1.3M280.5 52.2l-.1 .3M280.8 58l-.3 .7-.3-.5M280.9 57.1h1M280.9 51.1h1M281 57.6h1.7M281.2 51.3l-.4 .5M281.9 51.1l.8 .3 .4 .6M281.9 51.1l-.3 .1"/>
<path d="M282.1 56.4l-1 1M282.2 47.1l-2.5 2.8M282.2 47.1h.1M282.7 45l-2.6 2.6M283 59.5h.8M283.4 48.1h1M283.4 54.1h.9M283.4 55.9l-.7 .1M283.5 53.6v1.6l-.7 1.4M283.6 58.4h.4M284.4 58.4h.4M284.6 57.6l2 .1 1.2 .8"/>
<path d="M284.6 59.5h.8M284.8 58.4h.1M284.8 58.3h.1M284.9 52.6l.9 1.3M285 58.7l.2 .4M285 49.2l-.1 .3M285.3 59.3l.1 .2M285.4 54.1h.9M285.4 48.1h.9M285.7 59.1l-.3 .4M285.7 48.3l-.5 .5M285.9 45.9l-1.9 .3"/>
<path d="M286.1 57.7l-1.3 .7M286.2 58.2l-.2 .4M286.3 48.1l.8 .3 .5 .6M286.3 43.8l-1.8 .4M286.3 48.1l-.3 .1M287.8 57.2h1M287.8 51.2h1M288 50.6v1.6l-.7 1.4M289.3 55.8l.9 1.2M289.4 52.3l-.1 .3M289.5 58.7h1M289.8 57.2h.9"/>
<path d="M289.8 51.2h.9M290.1 51.5l-.5 .5M290.7 51.2l1.3 .9M290.7 51.2l-.3 .1M291.2 59.8l-.2 .3M291.5 58.7h1M291.8 58.9l-.5 .6M292.5 58.7l1.2 .9M292.5 53.7l-.3 2.3-.5 .7M292.5 58.7l-.3 .1M275.5 60.1h.1M275.5 60.1v3.5"/>
<path d="M275.7 65.4l.6 3.4M276 60v3.7M276.2 65.7l.7 3.6M276.6 62.8l.5 3.8M276.8 70.5l1.3 3.3M277.2 64.8h.9M277.5 71.2l1.5 3.4M277.5 68.6l1.3 3.5M278.5 63.8l-.6 .8M278.6 63.1l.7 1.4 .8 .3M278.8 60.8v2M278.8 66.6h.9"/>
<path d="M279 72.5h1M279 75.3l1 1.4M279.1 64.8h1M279.5 65.5h.4M279.6 66.7l.5 .4M279.7 73.8l2.5 2.8M280 61.2l.1 2.2M280 66.5h-1.1h.3M280.1 76.2l2.7 2.6M280.3 64.5l.4 1M280.3 65.5h.4M280.3 67.5l.1 .3"/>
<path d="M280.5 71.1l.9 1.2M280.5 66.6h.8M280.6 67.6l-.1 .3M280.7 65.5h.1M280.7 65.4h.1M281 66.1h1.7M281 72.5h.9M281 66.5h.9M281.3 66.6l.3 .3M281.3 66.7l-.5 .5M281.6 66.2l-.3 .4M281.7 63.1l-.8 1.4-.8 .3"/>
<path d="M281.9 66.5l-.3 .1M281.9 66.5l.8 .3 .5 .6M281.9 67.2l.7 .5M282.1 65.3l-.3 .4M282.3 76.6h.1M282.9 65v.1M282.9 65.1l.2 .4M282.9 64.9h.1M283 67.8h.4M283.2 64.5h.1M283.3 75.5h1M283.3 69.4h1"/>
<path d="M283.4 65.9l.2 .5M283.5 65.1h.1M283.5 65.1h-.6M283.6 69l-.1 1.6-.6 1.4M283.9 64.5h-.7M283.9 64.5l.2 .5M283.9 64.5v.2M283.9 64.7h.1M284 77.5l1.9 .4M284 77.5h.1M284.1 60.1v3.5M284.4 65.4l.2 .4"/>
<path d="M284.5 79.6l1.8 .3M284.6 66.1h1.7M284.8 74l.9 1.3M284.9 65.2l1.4 .9M284.9 70.5l-.1 .3M285.3 75.5h1M285.3 69.4h1M285.6 69.7l-.4 .5M286.3 69.4l.8 .4 .4 .6M286.3 69.4l-.3 .1M287.8 65.2l-1.5 .9M287.9 72.6h.9"/>
<path d="M287.9 66.6h1M288 71.9l-.3 2.3-.5 .8M288.5 60.1v3.5M289.4 71.2l.9 1.3M289.5 64.7h1M289.5 67.7l-.1 .4M289.9 72.6h.9M289.9 66.6h.9M290.2 66.9l-.5 .5M290.8 66.6l1.3 .9M290.8 66.6l-.3 .1M291 63.3l.9 1.2"/>
<path d="M291.5 64.7h1M292.5 69.2l-.1 1.6-.6 1.4M294.2 61.2l-.1 1.6-.7 1.4M270.8 110.1v1.1M270.8 112.5v1.2M274 110.1v1.1M274 112.5v1.2M276.8 110.1v1.2M276.8 112.5v1.2M280 110.1v1.2M280 112.5v1.2M280.4 110.1v1.1"/>
<path d="M280.4 112.5v1.2M280.5 113.7v.9M280.5 115.7v.9M281.6 110.1v1.1M281.6 112.5v1.2M284 115.8h.1M285.2 115.8h.1M287.6 110.1v1.2M287.6 112.5v1.2M288.7 115.7v.9M288.8 110.1v1.2M288.8 112.5l-.1 2.2"/>
<path d="M289.2 110.1v1.1M289.2 112.5v1.2M292.4 110.1v1.1M292.4 112.5v1.2M295.2 110.1v1.2M295.2 112.5v1.2M298.4 110.1v1.2M298.4 112.5v1.2M281.1 139.8l-3.4 1.1M282.8 139.5h3.5M288.1 139.8l3.2 1.1M268.6 154.9l.3 3.5"/>
<path d="M268.6 154.9h.1M269.6 149.8l-.9 3.3M272.2 145.2l-1.9 2.9M276.2 141.8l-2.8 2.1M279.2 152.7l-.6 1.8h.6M279.2 156.1h-.6l.6 1.8M279.9 156.1h.6M279.9 154.5h.6M280.3 159.5l1.8 1.3 1.5 .4M283.6 149.5l-1.5 .4-1.8 1.3M284 149.4v.5M284 150.6v.6"/>
<path d="M284 159.5v.6M285.2 149.4v.6M285.2 150.6v.6M285.2 159.5v.6M285.6 149.5l1.4 .4 1.9 1.3M288.7 154.5h.6M288.7 156.1h.6M288.8 159.6l-1.8 1.2-1.5 .5M289.9 156.1h.6l-.5 1.9M290 152.8l.5 1.7h-.6M292.9 141.8l2.8 2.1M296.9 145.2l1.9 2.9"/>
<path d="M299.6 149.8l.8 3.3M300.6 154.9l-.3 3.5M269.3 160.2l1.4 3.1M271.7 164.9l2.4 2.5M275.5 168.5l3.1 1.7M280.2 170.8l3.5 .5M284 160.7v.6M285.2 160.8v.5M288.9 170.8l-3.4 .5M293.7 168.5l-3.1 1.7M297.4 164.8l-2.3 2.6M299.8 160.1l-1.4 3.2"/>
</g>
<g fill="none" stroke="#000" stroke-width=".51">
<path d="M277.9 59.1l-.4-.2a2.54 2.54 0 0 0-2 3.4l.9 2.2 .8 .3 .7-.2M278.5 48.4a8.7 8.7 0 0 1 14.7 3.6 24.3 24.3 0 0 1-2.1 23 8.7 8.7 0 0 1-14.5-2.3 24.5 24.5 0 0 1 1.1-23.4zM279.6 58.7l.8-.2a.48 .48 0 0 1-.3 .7 .48 .48 0 0 1-.6-.3zM280 47a7.2 7.2 0 0 1 12.1 .5 27 27 0 0 1 .2 28.5l-.8 .9a7.8 7.8 0 0 1-5.6 3M280.2 56a3.4 3.4 0 0 0-1.4-4.9 3.6 3.6 0 0 0 .1 6M280.3 56a2.31 2.31 0 0 1 2.8 1.1M280.3 56a7.1 7.1 0 0 0-2.4 8.6l.3 .9M280.4 52.5v3.1M281 55.9a4.4 4.4 0 0 1 4 .6l.5 .6M282.3 58.4h1.3M282.3 58.4a1.93 1.93 0 0 0-2.1-.6 1.93 1.93 0 0 0-1.3 1.7l-.3 2.4 .4 2.3M282.6 48.4a1.38 1.38 0 0 1 2.2 1 3.5 3.5 0 0 1-1.4 4.7 3.6 3.6 0 0 1-.8-5.7z"/>
<path d="M283.1 57.1h2.4M283.1 57.1l-.8 1.3M283.7 58.2a8.5 8.5 0 0 1-1.5 9.3l-1.7 .3M283.7 58.2h2.5a8.4 8.4 0 0 1-1.6 9.3l-1.2 .3h-2.4M283.7 58.2l-.7 1.3a5.3 5.3 0 0 1-1.6 6.5h-.9l-.9-.7M283.9 45.9a10.5 10.5 0 0 1 7.6 8.4 24.1 24.1 0 0 1-2.7 20.6l-1.7 1.6a6.1 6.1 0 0 1-3.7 1.4M284.9 49.5l-.3 1.2 .3 1.9M285.5 57.1l-.6 1.1M285.9 43.8a9.5 9.5 0 0 1 8.5 6.6 27.2 27.2 0 0 1-2.3 26.4l-.8 .9a7.1 7.1 0 0 1-5.4 2.2M287 51.5a1.55 1.55 0 0 1 1.8 0 1.55 1.55 0 0 1 .6 1.6 3.1 3.1 0 0 1-1.6 4.1 3.6 3.6 0 0 1-.8-5.7zM288.7 59.1a1.35 1.35 0 0 1 1.4-.3 1.35 1.35 0 0 1 .9 1.2 3.9 3.9 0 0 1-1.1 4.6 2.38 2.38 0 0 1-2.1-3.2l.3-1.4zM289.3 52.6l-.2 1.3 .2 1.9"/>
<path d="M278.2 65.5h1.3M278.9 66.5a3.7 3.7 0 0 0-.3 5.9 2.4 2.4 0 0 0 2.1-3.3l-.3-1.3M279 64.2l-.8 1.3M279 64.2h2.4M279.6 65.3l-.8 1.3 1.7 1.2M280 76.7l.9 1a7.4 7.4 0 0 0 5 2.2M280.5 67.9l-.3 1.3 .3 1.9M281.4 64.2l.7 1.1h-2.5M281.4 64.2l-.6 1.1M282.5 69.8a1.55 1.55 0 0 1 1.8 0 1.55 1.55 0 0 1 .6 1.6 3.1 3.1 0 0 1-1.6 4.1 3.6 3.6 0 0 1-.8-5.7zM283.8 65.9l.7-.2a.47 .47 0 0 1-.2 .7 .47 .47 0 0 1-.6-.3zM284.8 70.8l-.2 2 .2 1.2"/>
<path d="M287.1 67a1.54 1.54 0 0 1 1.7 0 1.54 1.54 0 0 1 .7 1.6 3.1 3.1 0 0 1-1.6 4 3.6 3.6 0 0 1-.8-5.6zM289.4 68.1l-.3 1.9 .3 1.2M291 60.1l-.3 1.9 .3 1.3M266.6 110.1h36v.6h-36zM268.6 110.7v3h32v-3M278.6 113.7v2.9h11.9v-2.9"/>
<circle cx="284.6" cy="115.8" r=".58"/>
<circle cx="273.8" cy="155.3" r="2.99"/>
<circle cx="277" cy="147.9" r="3"/>
<circle cx="284.6" cy="155.4" r="18"/>
<circle cx="284.6" cy="155.3" r="4.2"/>
<circle cx="284.6" cy="144.3" r="3"/>
<circle cx="292.2" cy="147.9" r="3"/>
<circle cx="295.4" cy="155.3" r="3"/>
<circle cx="277" cy="163" r="3"/>
<circle cx="284.6" cy="166.3" r="3"/>
<circle cx="292.2" cy="163" r="3"/>
</g>
<path d="M257.9 137.4l.6 3.5h-1.2z" fill="#008080"/>
<path d="M257.3 169.9h1.2l-.6 3.4z" fill="none" stroke="#008080" stroke-width=".42"/>
<path d="M257.3 169.9h1.2l-.6 3.4z" fill="#008080"/>
<path d="M257.9 137.4v35.9M284.6 159.5h29M284.6 151.2h29M311.9 159.5l.6 3.5h-1.2z" fill="none" stroke="#008080" stroke-width=".42"/>
<path d="M311.9 159.5l.6 3.5h-1.2z" fill="#008080"/>
<path d="M311.3 147.6h1.2l-.6 3.6z" fill="none" stroke="#008080" stroke-width=".42"/>
<path d="M311.3 147.6h1.2l-.6 3.6z" fill="#008080"/>
<path d="M302.6 110.7h5.5M302.6 110.1h5.5M306.4 110.7l.6 3.5h-1.2zM311.9 144.2v22.4" fill="none" stroke="#008080" stroke-width=".42"/>
<path d="M306.4 110.7l.6 3.5h-1.2z" fill="#008080"/>
<path d="M305.8 106.6h1.2l-.6 3.5z" fill="none" stroke="#008080" stroke-width=".42"/>
<path d="M305.8 106.6h1.2l-.6 3.5z" fill="#008080"/>
<path d="M306.4 97.6v20.1M258.3 110.7h10.3M258.3 113.7h10.3M259.4 107.2h1.2l-.6 3.5z" fill="none" stroke="#008080" stroke-width=".42"/>
<path d="M259.4 107.2h1.2l-.6 3.5z" fill="#008080"/>
<path d="M260 113.7l.6 3.5h-1.2z" fill="none" stroke="#008080" stroke-width=".42"/>
<path d="M260 113.7l.6 3.5h-1.2z" fill="#008080"/>
<path d="M260 96.8v23.9M264.6 116.6h14M264.6 113.7h14M266.4 116.6l.5 3.6h-1.1z" fill="none" stroke="#008080" stroke-width=".42"/>
<path d="M266.4 116.6l.5 3.6h-1.1z" fill="#008080"/>
<path d="M265.8 110.2h1.1l-.5 3.5z" fill="none" stroke="#008080" stroke-width=".42"/>
<path d="M265.8 110.2h1.1l-.5 3.5z" fill="#008080"/>
<path d="M266.4 106.7v23.4M237.7 322.6h15.2M238.6 329.8v5.6M239.5 322.6l.6 3.6h-1.2zM237.7 342.6h15.2" fill="none" stroke="#008080" stroke-width=".42"/>
<g fill="none" stroke="#000" stroke-width=".51">
<path d="M263.5 238.4l.6-.4 .4 .1-.7 .8-.4-.1zM316.2 238.3l.8-.3a.54 .54 0 0 1-.2 .7 .54 .54 0 0 1-.7-.1zM326 231.4h-63.7l-8.1 14.1M326 231.4l-8.2 14.2M326 231.4l.5 .9-8.2 14.1M254.2 245.5l63.6 .1M254.2 245.5l.5 .9h63.6M317.8 245.6l.5 .8M252.9 285.1h78v1.3h-78zM252.9 322.6h78v20h-78z"/>
<circle cx="259.9" cy="332.6" r=".64"/>
<circle cx="324.4" cy="332.6" r=".63"/>
</g>
<path d="M259.2 285.1v.4M259.2 285.9v.5M260.5 285.1v.4M260.5 286v.4M323.7 285.1v.4M323.7 285.9v.5M325 285.1v.4M325 286v.4" fill="none" stroke="#000" stroke-width=".42"/>
<path d="M239.5 322.6l.6 3.6h-1.2z" fill="#008080"/>
<path d="M238.9 339.1h1.2l-.6 3.5z" fill="none" stroke="#008080" stroke-width=".42"/>
<path d="M238.9 339.1h1.2l-.6 3.5z" fill="#008080"/>
<path d="M239.5 322.6v20M252.9 355.4l3.5-.5v1.1zM252.9 342.6v14.6M330.9 342.6v14.6" fill="none" stroke="#008080" stroke-width=".42"/>
<path d="M252.9 355.4l3.5-.5v1.1z" fill="#008080"/>
<path d="M327.4 354.9l3.5 .6-3.5 .5z" fill="none" stroke="#008080" stroke-width=".42"/>
<path d="M327.4 354.9l3.5 .6-3.5 .5z" fill="#008080"/>
<path d="M236.5 285.1h16.4M236.5 286.4h16.4M237.7 281.6h1.1l-.5 3.5zM252.9 355.4l78 .1" fill="none" stroke="#008080" stroke-width=".42"/>
<path d="M237.7 281.6h1.1l-.5 3.5z" fill="#008080"/>
<path d="M238.3 286.4l.5 3.5h-1.1z" fill="none" stroke="#008080" stroke-width=".42"/>
<path d="M238.3 286.4l.5 3.5h-1.1z" fill="#008080"/>
<path d="M238.3 278.1v16.3" fill="none" stroke="#008080" stroke-width=".42"/>
<g fill="none" stroke="#000" stroke-width=".51">
<path d="M99.9 90.9h7.6v38.3h-7.6zM100.5 95.5h.5v2.1h2.1v-1.3h.5v1.3h2.8v-2.1h.4v2.6h-6.3zM100.9 92.3a1.84 1.84 0 0 1 3.1 .7l2.8-1.5v.5l-2.7 1.5v.3v.4h2.7v.4h-6.3v-1.4zM101.3 92.5a1.47 1.47 0 0 1 1.8-.1 1.47 1.47 0 0 1 .5 1.8h-2.6zM231.4 89.6h7.6v42.1h-7.6zM232.1 94.1h.4v2.2h2.2v-1.4h.4v1.4h2.8v-2.2h.4v2.7h-6.2zM232.1 99.2h5.8v-1.7h.4v2.2h-6.2zM232.5 90.9a1.84 1.84 0 0 1 3 .7l2.8-1.4v.5l-2.7 1.4v.7h2.7v.5h-6.2v-1.5zM232.8 91.2a1.44 1.44 0 0 1 1.8-.1 1.44 1.44 0 0 1 .5 1.7h-2.6zM100.5 100.6h5.9v-1.8h.4v2.2h-6.3zM100.5 103.5h5.9v-1.8h.4v2.2h-6.3zM100.5 118.8h.5l.1 2 2.7 .1 2.5-.1 .1-2h.4v2.1l-.7 .5-5.1-.1-.4-.4z"/>
<path d="M100.5 114.7l2.2 1.8 4.1-1.8v.6l-3.6 1.6 .8 .6h2.8v.5h-6.3v-.5h2.8l-2.8-2.2zM100.8 105.3l.7-.5h4.2a1.48 1.48 0 0 1 1.2 1.5 1.48 1.48 0 0 1-1.2 1.5h-4a1.52 1.52 0 0 1-.9-2.5zM100.9 109.2a1.84 1.84 0 0 1 3.1 .7l2.8-1.5v.5l-2.7 1.5v.3v.4h2.7v.4h-6.3v-1.5zM101.2 105.6l.6-.3h3.8a1.03 1.03 0 0 1 .8 1 1.03 1.03 0 0 1-.8 1h-3.8a1.04 1.04 0 0 1-.6-1.7zM101.3 109.4a1.46 1.46 0 0 1 1.8-.1 1.46 1.46 0 0 1 .5 1.8h-2.6zM232.1 113.3h.4v1.4h5.8v.5h-5.8v1.4h-.4zM232.1 102.1h5.8v-1.7h.4v2.2h-6.2zM232.1 117.2h6.2v.4l-4.8 2h4.8v.5h-6.2v-.4l4.8-2h-4.8zM232.5 107.8a1.84 1.84 0 0 1 3 .7l2.8-1.4v.4l-2.7 1.5v.4v.3h2.7v.5h-6.2v-1.5zM232.6 103.7l.4-.2h4.2a1.46 1.46 0 0 1 1.2 1.4 1.46 1.46 0 0 1-1.2 1.5h-3.9a1.48 1.48 0 0 1-1.2-1.1 1.48 1.48 0 0 1 .5-1.6zM232.7 104.2l.6-.3h3.8a1.03 1.03 0 0 1 .9 1 1.03 1.03 0 0 1-.9 1h-3.8a1.04 1.04 0 0 1-.6-1.7zM232.8 108.1a1.43 1.43 0 0 1 1.9-.2 1.43 1.43 0 0 1 .4 1.8h-2.6z"/>
<path d="M100.5 123.4l6.3-1.5v.5l-1.9 .4v1.6l1.9 .4v.4l-6.3-1.5zM101 126.2l1.4-.3 1.1 .6a1.97 1.97 0 0 1 2.6-.5 1.97 1.97 0 0 1 .7 2.5h-6.3l.1-1.5zM101.3 126.6a1.24 1.24 0 0 1 1.6-.1 1.24 1.24 0 0 1 .3 1.6h-2.2zM101.7 123.5l2.8-.6v1.3zM103.7 126.8a1.49 1.49 0 0 1 2-.6 1.49 1.49 0 0 1 .7 1.9h-2.8zM232.1 128.5h.4v2.1h2.2v-2h.4v2h3.2v.5h-6.2zM232.4 121.4l.9-.4h3.9a1.48 1.48 0 0 1 1.2 1.4 1.48 1.48 0 0 1-1.2 1.5h-3.9a1.47 1.47 0 0 1-.9-2.5zM232.5 125.3a1.84 1.84 0 0 1 3 .7l2.8-1.4v.4l-2.7 1.5v.7h2.7v.5h-6.2v-1.5zM232.7 121.7l.6-.3h3.8a1.03 1.03 0 0 1 .9 1 1.03 1.03 0 0 1-.9 1h-3.8a1.04 1.04 0 0 1-.6-1.7zM232.8 125.5a1.44 1.44 0 0 1 1.8-.1 1.44 1.44 0 0 1 .5 1.8h-2.6zM33.8 273.3h7.6v19.7h-7.6zM34.4 273.9h.5v2.3h2.1v-1.4h.5v1.4h2.8v-2.3h.5v2.7h-6.4z"/>
<path d="M34.4 277.6h6.4v.4h-5.2l2.8 1.4v.3l-2.8 1.4h5.2v.4h-6.4l.1-.4 3.1-1.6-3.1-1.5zM34.4 289.7h.5v2.2h2.1v-2.1h.5v2.1h3.3v.5h-6.4zM34.4 283.6l6.4-1.5v.5l-1.9 .4v1.5l1.9 .5v.5l-6.4-1.6zM34.8 286.5a1.86 1.86 0 0 1 3.1 .8l2.9-1.5v.5l-2.8 1.5v.6h2.8v.5h-6.4v-1.5zM35.2 286.7a1.48 1.48 0 0 1 1.9 0 1.48 1.48 0 0 1 .4 1.7h-2.6zM35.6 283.7l2.8-.6v1.3z"/>
</g>
<text font-size="10.1" x="370.2" y="72.8" transform="rotate(-90 370.2 72.8)">Treadmill parts</text>
<g font-size="5.6" fill="#008080">
<text x="259.2" y="101.5" transform="rotate(-90 259.2 101.5)">15</text>
<text x="305.5" y="100.6" transform="rotate(-90 305.5 100.6)">3</text>
<text x="138.7" y="103.4" transform="rotate(-90 138.7 103.4)">20</text>
<text x="174.3" y="104.2" transform="rotate(-90 174.3 104.2)">5</text>
<text x="142.8" y="131.9" transform="rotate(-90 142.8 131.9)">15</text>
<text x="265.5" y="128.8" transform="rotate(-90 265.5 128.8)">15</text>
<text x="120.1" y="225" transform="rotate(-180 120.1 225)">40</text>
<text x="177.9" y="285.1" transform="rotate(-90 177.9 285.1)">482</text>
<text x="237.4" y="293.1" transform="rotate(-90 237.4 293.1)">6,5</text>
<text x="238.2" y="335.4" transform="rotate(-90 238.2 335.4)">100</text>
<text x="89.2" y="347.7" transform="rotate(-180 89.2 347.7)">280</text>
<text x="294.9" y="356.3" transform="rotate(-180 294.9 356.3)">390</text>
<text x="313.7" y="386.7" transform="rotate(-180 313.7 386.7)">230</text>
<text x="342.8" y="467.4" transform="rotate(-90 342.8 467.4)">680</text>
</g>
<g font-size="5.4" fill="#008080">
<text x="257" y="161.2" transform="rotate(-90 257 161.2)">O 180</text>
<text x="311" y="160.5" transform="rotate(-90 311 160.5)">O 42</text>
<text x="130.9" y="162.7" transform="rotate(-90 130.9 162.7)">O 130</text>
<text x="177.1" y="162.2" transform="rotate(-90 177.1 162.2)">O 42</text>
</g>
<g font-size="4.9" fill="#008080">
<text x="395.9" y="15.8" transform="rotate(-90 395.9 15.8)">2</text>
<text x="408.4" y="40.3" transform="rotate(-90 408.4 40.3)">SHEET 1 OF 1</text>
<text x="395.4" y="50.4" transform="rotate(-90 395.4 50.4)">1</text>
<text x="382.9" y="59" transform="rotate(-90 382.9 59)">Treadmill V4</text>
<text x="402" y="87.9" transform="rotate(-90 402 87.9)">FILE NAME: frame_drawing.dft</text>
<text x="369.3" y="110.1" transform="rotate(-90 369.3 110.1)">02.06.2022</text>
</g>
<g font-size="4.9">
<text x="21" y="29.7" transform="rotate(-90 21 29.7)">APPROVED</text>
<text x="21" y="50" transform="rotate(-90 21 50)">DATE</text>
<text x="408.3" y="65.7" transform="rotate(-90 408.3 65.7)">WEIGHT:</text>
<text x="14.7" y="86.2" transform="rotate(-90 14.7 86.2)">REVISION HISTORY</text>
<text x="408.3" y="87.9" transform="rotate(-90 408.3 87.9)">SCALE: 1/5</text>
<text x="21" y="101.3" transform="rotate(-90 21 101.3)">DESCRIPTION</text>
<text x="363.6" y="104" transform="rotate(-90 363.6 104)">DATE</text>
<text x="363.6" y="124.9" transform="rotate(-90 363.6 124.9)">NAME</text>
<text x="402.9" y="130.6" transform="rotate(-90 402.9 130.6)">ANGLES ±X.X°</text>
<text x="21" y="134.8" transform="rotate(-90 21 134.8)">REV</text>
<text x="392.9" y="142.2" transform="rotate(-90 392.9 142.2)">UNLESS OTHERWISE SPECIFIED</text>
<text x="407.8" y="138.4" transform="rotate(-90 407.8 138.4)">2 PL ±X.XX 3 PL ±X.XXX</text>
<text x="397.9" y="144.2" transform="rotate(-90 397.9 144.2)">DIMENSIONS ARE IN MILLIMETERS</text>
<text x="369.3" y="151.4" transform="rotate(-90 369.3 151.4)">DRAWN</text>
<text x="375" y="151.4" transform="rotate(-90 375 151.4)">CHECKED</text>
<text x="380.7" y="151.4" transform="rotate(-90 380.7 151.4)">ENG APPR</text>
<text x="386.4" y="151.4" transform="rotate(-90 386.4 151.4)">MGR APPR</text>
</g>
<text font-size="4.8" x="395.3" y="86.4" transform="rotate(-90 395.3 86.4)">A2</text>
<g font-size="4.1">
<text x="391.1" y="17" transform="rotate(-90 391.1 17)">REV</text>
<text x="391.1" y="78.6" transform="rotate(-90 391.1 78.6)">DWG NO</text>
<text x="378.3" y="88.2" transform="rotate(-90 378.3 88.2)">TITLE</text>
<text x="391.1" y="87.2" transform="rotate(-90 391.1 87.2)">SIZE</text>
</g>
<text font-size="3.2" fill="#008080" x="368.8" y="129.2" transform="rotate(-90 368.8 129.2)">Riku Lehtonen</text>
</svg>
